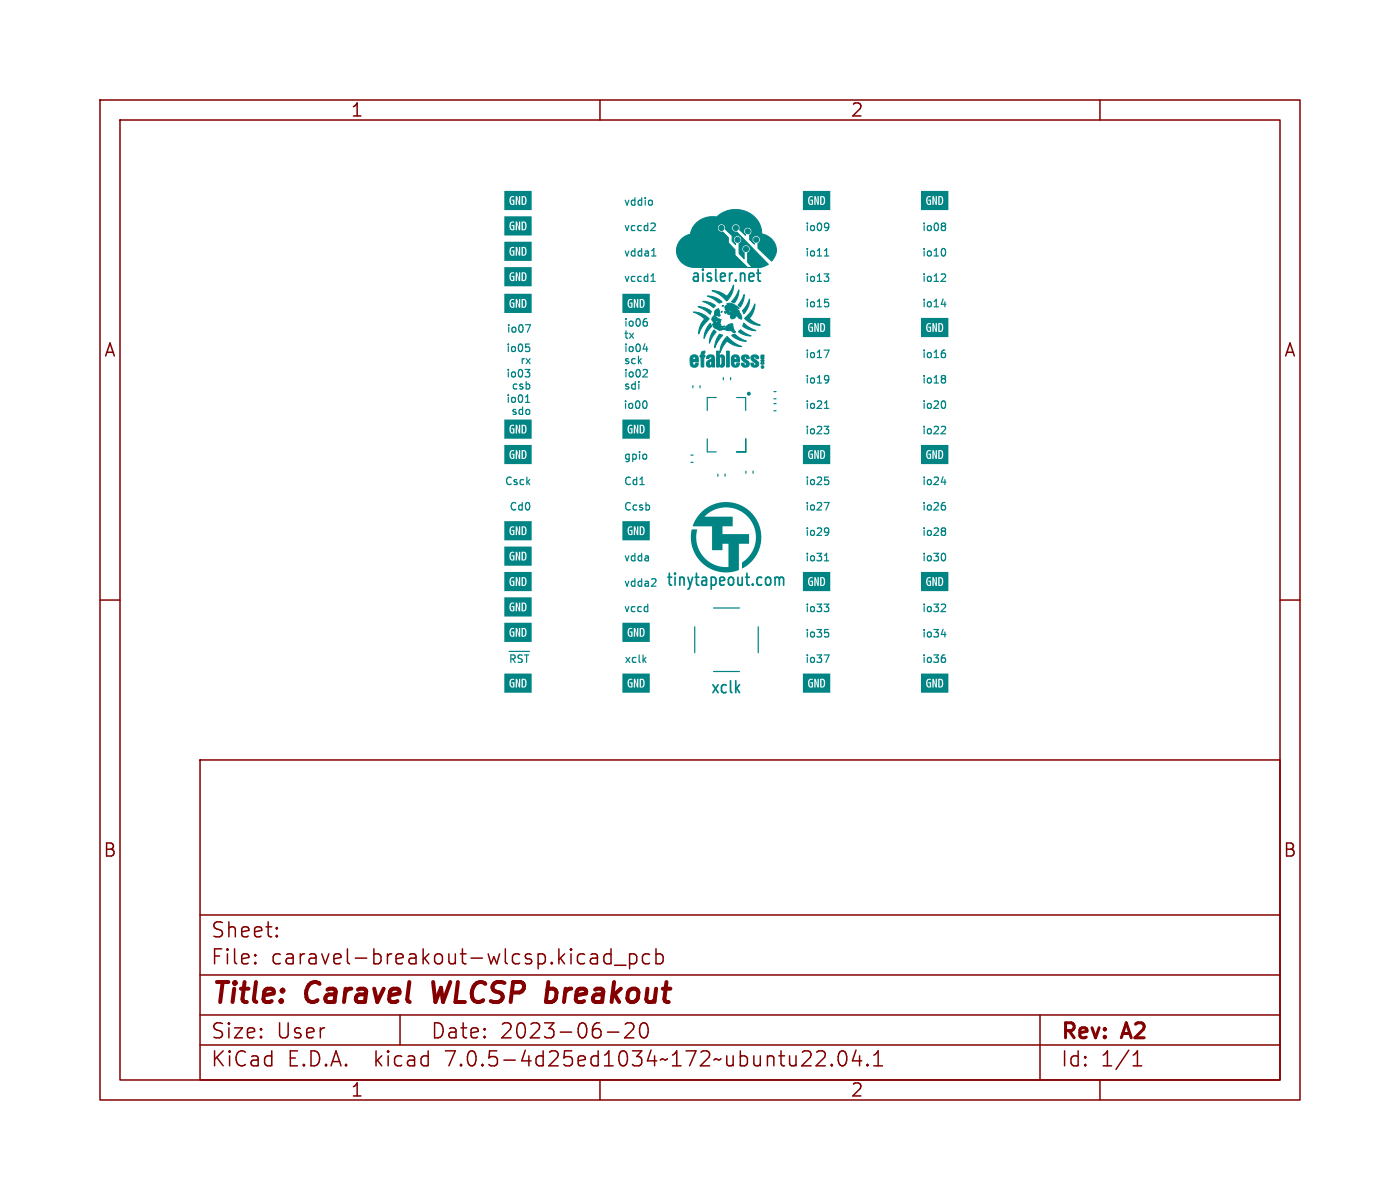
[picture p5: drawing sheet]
<svg xmlns="http://www.w3.org/2000/svg" width="140mm" height="120mm" viewBox="0 0 140 120" stroke-linecap="round" stroke-linejoin="round" font-family="sans-serif">
<g fill="none" stroke="#840000" stroke-width=".15">
<path d="M10 10h120v100h-120zM12 12h116v96h-116zM60 10v2M110 10v2M10 60h2M128 60h2M20 76h108v32h-108zM20 97.5h108M20 91.5h108M25.5 96.2l.1 .1-.1 .1M25.5 96.2v.1v.1M25.5 95.4v.2"/>
<path d="M25.5 96.2v.2M25.5 95.4l.1 .1-.1 .1M25.5 95.4v.1v.1M27.7 93.5v.1v.1M27.7 93.5l-.1 .1 .1 .1M27.7 92.7v.2M27.7 93.5v.2M27.7 92.7v.1v.1M27.7 92.7l-.1 .1 .1 .1M59.1 95.4h.1h.5v.2v.8M59.1 96.3l.1 .1 .5-.1M59.7 95.7l-.6 .2"/>
<path d="M61.1 95.4h-.4l-.3 .3v.4l.1 .2 .2 .1 .4-.1M61.1 94.9v1.5M61.5 96.5h1.1M63 95.4h.4l.3 .3v.4l-.2 .2-.1 .1-.4-.1M63 95.4v1.5M65 95.4h-.5l-.3 .3v.4l.2 .2 .1 .1 .5-.1M65.6 95.4h.4l.3 .3v.4l-.1 .2-.2 .1-.4-.1M65.6 94.9v1.5M20 104.5h108M20 101.5h108M40 101.5v3M60 108v2"/>
<path d="M60.7 103.2h1.2M62.5 102.4l.2-.1h.4a.41 .41 0 0 1 .2 .6l-.8 .9h.9M64.2 102.3a.36 .36 0 0 1 .5 .3 .88 .88 0 0 1-.2 1.2 .38 .38 0 0 1-.5-.3 1.17 1.17 0 0 1 .2-1.2zM80.2 106.6h.9M81 105.2l.1 .2-.1 .3M81.7 105.2l.2-.1h.3a.41 .41 0 0 1 .3 .6l-.9 .9h.9M83.2 106.4v.1v.1M83.2 106.4l-.1 .1 .1 .1M83.2 106.4v.2M84 105.1a.36 .36 0 0 1 .6 .3 .88 .88 0 0 1-.3 1.2 .38 .38 0 0 1-.4-.3 1.17 1.17 0 0 1 .1-1.2zM85.6 105l-.4 1.1h1M86 105.6v1"/>
<path d="M86.7 106.4l.1 .1-.1 .1M86.7 106.4v.1v.1M86.7 106.4v.2M87.4 106.6h.8M87.4 105.5l.4-.4v1.5M104 101.5v6.5M110 108v2M113.3 106.6h.9M113.3 105.5l.4-.4v1.5"/>
</g>
<g fill="none" stroke="#008484" stroke-width=".12">
<path d="M52.5 36.9h.5l-.3 .3M52.6 32.5h.5l-.4 .7M52.6 34.4h.3M52.7 39.6l.1-.1v.7M52.8 37.2l.2 .2v.1l-.2 .2M52.8 34.7l.2 .1v.2l-.2 .2M64.3 34.9h.5M64.5 31.9h.2M64.6 36.9l.1 .2v.2l-.4 .4h.4M64.6 32.1l.1 .2v.2l-.1 .1M64.7 34.7v.5M65.1 20l.1 .2v.2l-.1 .1"/>
<path d="M65.1 28.1h.4M65.2 25.6h.4M65.2 27.6l.1-.2v.7M65.2 22.3h.3v.2l-.4 .6h.4M65.3 25l.1-.2v.8M69.3 38.6v.2M70 38.6v.2M71.6 39.7h-.9v1.3M72.3 37.8v.2M73.1 37.8v.2M73.7 39.7h.9v1.3M77.4 39.9h.2"/>
<path d="M77.4 39.2h.2M82.4 35h.5l-.3 .8M82.4 27.4h.5l-.3 .3M82.4 25.6h.5M82.5 29.9h.3M82.6 25l.1-.2v.8M82.7 22.3l.2 .1-.1 .6M82.7 27.7l.2 .1v.2l-.2 .1M82.7 30.2l.2 .2v.1l-.2 .2M82.7 37.5l.2 .2-.1 .5M82.9 37.9l-.2 .1M82.9 22.6l-.2 .2"/>
<path d="M94.1 30.4h.5M94.3 35h.2M94.4 22.3l.2 .1-.2 .2 .1 .1 .1 .2-.2 .2M94.4 27.4l.2 .1-.1 .2-.4 .4h.5M94.4 35.3l.2 .1v.2l-.2 .2M94.4 37.5l.2 .2-.2 .2h.1l.1 .3-.2 .1M94.5 24.9l.1 .2-.1 .5M94.5 30.2v.5M52.5 40.2h.5M64 48.5h.4M64.6 40.1l.1 .3-.1 .4M64.6 45.5v.3"/>
<path d="M65.5 57.9l.1 .1v.2l-.5 .4h.5M69.1 46.2h.2M69.1 45.5h.2M70.7 43.9v1.3h.9M71.8 47.4v.2M72.5 47.4v.2M74.6 43.9v1.3h-.9M74.6 47.1v.2M75.3 47.1v.2M77.4 41.1h.2M77.4 40.4h.2M82.4 42.6h.5l-.3 .3"/>
<path d="M82.4 50.2h.5l-.3 .8M82.4 40.8h.5M82.4 56.1h.5M82.5 47.7h.3M82.6 40.2l.1-.1v.7M82.6 55.4l.1-.1v.8M82.7 42.9l.2 .2v.1l-.2 .2M82.7 48l.2 .1v.2l-.2 .2M82.7 52.8l.2 .1-.1 .6M82.9 53.1l-.2 .2M94.1 48.2h.5M94.3 50.2h.2"/>
<path d="M94.4 42.6l.2 .2-.1 .1-.4 .5h.5M94.4 50.5l.2 .2v.2l-.2 .1M94.4 52.8l.2 .1-.2 .2 .1 .1 .1 .2-.2 .1M94.5 40.1l.1 .3-.1 .4M94.5 55.4l.1 .2-.1 .4M94.5 48v.5M50.9 65.1h2M64.4 66l.2 .2M64.6 65.7l-.3 .3M82.4 65.5h.5l-.3 .7M82.4 60.4h.5l-.3 .3M82.5 62.9h.3"/>
<path d="M82.7 60.7l.2 .1v.2l-.2 .2M82.7 63.2l.2 .2v.2l-.2 .1M94.1 63.4h.5M94.3 65.5h.2M94.4 65.8l.2 .1v.2l-.2 .1M94.4 60.4l.2 .1-.1 .2-.4 .5h.5M94.5 63.2v.5"/>
</g>
<path d="M75.7 27.3h.4M75.8 26.9v1l.1 .2h.2M76.9 57.7l.2 .2v.4l-.2 .2M77.5 57.7v.8M77.5 57.8a.24 .24 0 0 1 .4 0v.1M77.9 57.9l.2-.2 .2 .1 .1 .7M77.9 57.9v.6" fill="none" stroke="#008484" stroke-width=".17"/>
<circle cx="74.9" cy="39.4" r=".1" fill="none" stroke="#008484" stroke-width=".2"/>
<g fill="#008484">
<path d="M94 57.8a.35 .35 0 0 1 .2 .3 .35 .35 0 0 1-.2 .4z"/>
<path d="M92.1 57.2h2.7v1.9h-2.7v-1h.5a.34 .34 0 0 0 .1 .4 .34 .34 0 0 0 .4 .1v-.5h-.3v.1h.2v.3a.35 .35 0 0 1-.2-.6l.3-.1-.1-.1h.2v.9h.2v-.6l.2 .6h.1a.46 .46 0 0 0 .6-.3 .46 .46 0 0 0-.3-.6h-.2v.9h-.1v-.9h-.1v.6l-.2-.6a.6 .6 0 0 0-.8 .2v.2h-.5z"/>
</g>
<g fill="#008484" stroke="#008484" stroke-width=".1">
<path d="M72.7 30.4h.1z"/>
<path d="M72.1 31.2l.1-.1v.1z"/>
<path d="M72.2 30.6h.2z"/>
<path d="M72.2 32.7l.3-.1-.1 .1-.2 .1z"/>
<path d="M71.4 33l.2 .2-.3 .5-.4 .6 .2-.8z"/>
<path d="M74.4 29.5v-.1a1.89 1.89 0 0 1-.4 1.3l-.2-.2 .3-.4z"/>
<path d="M69.8 30.7a1.82 1.82 0 0 1 1.3 .5l-.1 .2-.6-.4z"/>
<path d="M71 32.4h.1a.21 .21 0 0 1 0 .3l-.4 .6-.3 .5v-.1a2.15 2.15 0 0 1 .6-1.3z"/>
<path d="M73.9 33.1a.17 .17 0 0 1 .2-.1 .17 .17 0 0 1 .2 .1l.8 .5-.9-.2-.3-.2z"/>
<path d="M74.4 32.3l.4 .4 .8 .4-.5-.1-.5-.2a.27 .27 0 0 1-.3-.3z"/>
<path d="M72 33.4l.3 .1-.4 .5-.4 .8 .1-.7z"/>
<path d="M73.2 33.5l.3-.1 .6 .4 .5 .3a1.86 1.86 0 0 1-1.4-.6z"/>
<path d="M70.7 29.6a2.1 2.1 0 0 1 1.5 .6l-.3 .1-.5-.4z"/>
<path d="M70.3 30.1l.7 .1 .5 .4-.1 .2-.6-.4z"/>
<path d="M74.9 29.9v.6l-.2 .4a.45 .45 0 0 1-.3 .4l-.2-.2 .4-.5z"/>
<path d="M73.9 29a1.81 1.81 0 0 1-.5 1.3l-.2-.1 .4-.6z"/>
<path d="M71.2 29.1a2.12 2.12 0 0 1 1.5 .5l.4-.5 .3-.6a1.97 1.97 0 0 1-.7 1.6l-.1-.1a3.3 3.3 0 0 0-1.4-.9z"/>
<path d="M72.7 33.6a3.5 3.5 0 0 0 1.5 1.1 2.39 2.39 0 0 1-1.5-.6l-.4 .5-.3 .6v-.1a2.16 2.16 0 0 1 .7-1.5z"/>
<path d="M71.6 31l.3-.1 .1 .7h-.1a.34 .34 0 0 0-.5 .1z"/>
<path d="M75.5 30.4l-.1 .7-.5 .7 .5 .4 .6 .3a2.04 2.04 0 0 1-1.5-.7l.6-.6z"/>
<path d="M69.3 31.2l.6 .1 .7 .3a.24 .24 0 0 1 .3 .3 3.4 3.4 0 0 0-1 1.5l.2-.9 .4-.6-.5-.4z"/>
<path d="M72.6 30.6l.1-.1a.41 .41 0 0 1 .7-.1l.5 .4h-.3l.3 .2v.2a.66 .66 0 0 1 .2 .7l-.2-.1-.2-.3-.1 .1a.31 .31 0 0 1-.4 .3 .31 .31 0 0 1-.2-.4v-.1h-.2v-.1l-.2-.1-.1 .1v-.1l.3-.1 .2 .2v-.1l.3-.3-.3 .1v.1h-.2h-.1v-.1a.18 .18 0 0 1-.2-.2h.7v-.1h.3h-1h.9z"/>
<path d="M71.4 31.6l-.1 .3 .4-.2-.1 .2h-.1l.1 .1-.1 .3 .1-.1a.15 .15 0 0 0 .1-.1 .15 .15 0 0 0-.1-.1l.1-.2 .3 .1 .1 .1h-.1v.1h.1a.4 .4 0 0 0 .1 .6h-.1l-.1 .1 .1 .1 .1-.1a.19 .19 0 0 0 .2 .1 .19 .19 0 0 0 .2-.2l.1-.1a.4 .4 0 0 1 .6-.1v.2l.3 .5h-.1l-1.2-.3-.2 .1-.2-.1 .1 .1a.75 .75 0 0 1-.7-.5h.5l-.5-.1h.5h-.5a.23 .23 0 0 0 0-.3l-.1-.2z"/>
</g>
<g fill="#008484">
<path d="M64.1 52.7a.35 .35 0 0 1 .2 .4 .35 .35 0 0 1-.2 .3z"/>
<path d="M62.2 52.1h2.8v1.9h-2.8v-.9h.6a.34 .34 0 0 0 .1 .3 .34 .34 0 0 0 .4 .1v-.5h-.3v.1h.1v.3a.35 .35 0 0 1-.2-.6h.3v-.2h.2v.9h.1v-.6l.2 .6h.1a.46 .46 0 0 0 .7-.3 .46 .46 0 0 0-.3-.6h-.2v.9h-.2v-.9h-.1v.7l-.2-.7a.6 .6 0 0 0-.7 .3v.2h-.6z"/>
<path d="M94 45.1a.35 .35 0 0 1 .2 .3 .35 .35 0 0 1-.2 .4z"/>
<path d="M92.1 44.5h2.7v1.9h-2.7v-1h.5a.34 .34 0 0 0 .1 .4 .34 .34 0 0 0 .4 .1v-.5h-.3v.1h.2v.3a.35 .35 0 0 1-.2-.6l.3-.1-.1-.1h.2v.9h.2v-.6l.2 .6h.1a.46 .46 0 0 0 .6-.3 .46 .46 0 0 0-.3-.6h-.2v.9h-.1v-.9h-.1v.6l-.2-.6a.6 .6 0 0 0-.8 .2v.2h-.5z"/>
<path d="M82.1 57.8a.35 .35 0 0 1 .3 .3 .35 .35 0 0 1-.3 .4z"/>
<path d="M80.3 57.2h2.7v1.9h-2.7v-1h.5a.34 .34 0 0 0 .1 .4 .34 .34 0 0 0 .4 .1v-.5h-.3v.1h.2v.3a.35 .35 0 0 1-.2-.6l.3-.1-.1-.1h.2v.9h.2v-.6l.1 .6h.2a.46 .46 0 0 0 .6-.3 .46 .46 0 0 0-.3-.6h-.2v.9h-.1v-.9h-.1v.6l-.2-.6a.6 .6 0 0 0-.8 .2v.2h-.5z"/>
<path d="M82.1 45.1a.35 .35 0 0 1 .3 .3 .35 .35 0 0 1-.3 .4z"/>
<path d="M80.3 44.5h2.7v1.9h-2.7v-1h.5a.34 .34 0 0 0 .1 .4 .34 .34 0 0 0 .4 .1v-.5h-.3v.1h.2v.3a.35 .35 0 0 1-.2-.6l.3-.1-.1-.1h.2v.9h.2v-.6l.1 .6h.2a.46 .46 0 0 0 .6-.3 .46 .46 0 0 0-.3-.6h-.2v.9h-.1v-.9h-.1v.6l-.2-.6a.6 .6 0 0 0-.8 .2v.2h-.5z"/>
<path d="M52.3 68a.35 .35 0 0 1 .2 .3 .35 .35 0 0 1-.2 .3z"/>
<path d="M50.4 67.3h2.8v2h-2.8v-1h.5a.34 .34 0 0 0 .2 .4 .34 .34 0 0 0 .3 0v-.5h-.2v.1h.1v.3a.35 .35 0 0 1-.2-.6h.3v-.1h.2v.8h.1v-.6l.2 .6h.1a.46 .46 0 0 0 .7-.2 .46 .46 0 0 0-.4-.6h-.1v.8h-.2v-.8h-.1v.6l-.2-.6a.6 .6 0 0 0-.7 .2l-.1 .2h-.5z"/>
<path d="M64.1 42.6a.35 .35 0 0 1 .2 .3 .35 .35 0 0 1-.2 .3z"/>
<path d="M62.2 41.9h2.8v2h-2.8v-1h.6a.34 .34 0 0 0 .1 .4 .34 .34 0 0 0 .4 0v-.5h-.3v.1h.1v.3a.35 .35 0 0 1-.2-.6h.3v-.1h.2v.8h.1v-.6l.2 .6h.1a.46 .46 0 0 0 .7-.2 .46 .46 0 0 0-.3-.6h-.2v.8h-.2v-.8h-.1v.6l-.2-.6a.6 .6 0 0 0-.7 .2v.2h-.6z"/>
<path d="M52.3 19.7a.35 .35 0 0 1 .2 .3 .35 .35 0 0 1-.2 .4z"/>
<path d="M50.4 19.1h2.8v1.9h-2.8v-1h.5a.34 .34 0 0 0 .2 .4 .34 .34 0 0 0 .3 .1v-.5h-.2v.1h.1v.3a.35 .35 0 0 1-.2-.6l.3-.1v-.1h.2v.9h.1v-.6l.2 .6h.1a.46 .46 0 0 0 .7-.3 .46 .46 0 0 0-.4-.6h-.1v.9h-.2v-.9h-.1v.6l-.2-.6a.6 .6 0 0 0-.7 .2l-.1 .2h-.5z"/>
<path d="M52.3 42.6a.35 .35 0 0 1 .2 .3 .35 .35 0 0 1-.2 .3z"/>
<path d="M50.4 41.9h2.8v2h-2.8v-1h.5a.34 .34 0 0 0 .2 .4 .34 .34 0 0 0 .3 0v-.5h-.2v.1h.1v.3a.35 .35 0 0 1-.2-.6h.3v-.1h.2v.8h.1v-.6l.2 .6h.1a.46 .46 0 0 0 .7-.2 .46 .46 0 0 0-.4-.6h-.1v.8h-.2v-.8h-.1v.6l-.2-.6a.6 .6 0 0 0-.7 .2l-.1 .2h-.5z"/>
<path d="M64.1 62.9a.35 .35 0 0 1 .2 .3 .35 .35 0 0 1-.2 .4z"/>
<path d="M62.2 62.3h2.8v1.9h-2.8v-1h.6a.34 .34 0 0 0 .1 .4 .34 .34 0 0 0 .4 0v-.5h-.3v.1h.1v.4a.35 .35 0 0 1-.2-.6l.3-.1v-.1h.2v.9h.1v-.7l.2 .7h.1a.46 .46 0 0 0 .7-.3 .46 .46 0 0 0-.3-.6h-.2v.9h-.2v-.9h-.1v.6l-.2-.6a.6 .6 0 0 0-.7 .2v.2h-.6z"/>
<path d="M52.3 52.7a.35 .35 0 0 1 .2 .4 .35 .35 0 0 1-.2 .3z"/>
<path d="M50.4 52.1h2.8v1.9h-2.8v-.9h.5a.34 .34 0 0 0 .2 .3 .34 .34 0 0 0 .3 .1v-.5h-.2v.1h.1v.3a.35 .35 0 0 1-.2-.6h.3v-.2h.2v.9h.1v-.6l.2 .6h.1a.46 .46 0 0 0 .7-.3 .46 .46 0 0 0-.4-.6h-.1v.9h-.2v-.9h-.1v.7l-.2-.7a.6 .6 0 0 0-.7 .3l-.1 .2h-.5z"/>
<path d="M52.3 30a.35 .35 0 0 1 .2 .3 .35 .35 0 0 1-.2 .4z"/>
<path d="M50.4 29.4h2.8v1.9h-2.8v-1h.5a.34 .34 0 0 0 .2 .4 .34 .34 0 0 0 .3 0v-.4h-.2v.1h.1v.3a.35 .35 0 0 1-.2-.6l.3-.1v-.1h.2v.9h.1v-.7l.2 .7h.1a.46 .46 0 0 0 .7-.3 .46 .46 0 0 0-.4-.6h-.1v.9h-.2v-.9h-.1v.6l-.2-.6a.6 .6 0 0 0-.7 .2l-.1 .2h-.5z"/>
<path d="M52.3 45.1a.35 .35 0 0 1 .2 .3 .35 .35 0 0 1-.2 .4z"/>
<path d="M50.4 44.5h2.8v1.9h-2.8v-1h.5a.34 .34 0 0 0 .2 .4 .34 .34 0 0 0 .3 .1v-.5h-.2v.1h.1v.3a.35 .35 0 0 1-.2-.6l.3-.1v-.1h.2v.9h.1v-.6l.2 .6h.1a.46 .46 0 0 0 .7-.3 .46 .46 0 0 0-.4-.6h-.1v.9h-.2v-.9h-.1v.6l-.2-.6a.6 .6 0 0 0-.7 .2l-.1 .2h-.5z"/>
<path d="M94 68a.35 .35 0 0 1 .2 .3 .35 .35 0 0 1-.2 .3z"/>
<path d="M92.1 67.3h2.7v2h-2.7v-1h.5a.34 .34 0 0 0 .1 .4 .34 .34 0 0 0 .4 0v-.5h-.3v.1h.2v.3a.35 .35 0 0 1-.2-.6h.3l-.1-.1h.2v.8h.2v-.6l.2 .6h.1a.46 .46 0 0 0 .6-.2 .46 .46 0 0 0-.3-.6h-.2v.8h-.1v-.8h-.1v.6l-.2-.6a.6 .6 0 0 0-.8 .2v.2h-.5z"/>
<path d="M82.1 19.7a.35 .35 0 0 1 .3 .3 .35 .35 0 0 1-.3 .4z"/>
<path d="M80.3 19.1h2.7v1.9h-2.7v-1h.5a.34 .34 0 0 0 .1 .4 .34 .34 0 0 0 .4 .1v-.5h-.3v.1h.2v.3a.35 .35 0 0 1-.2-.6l.3-.1-.1-.1h.2v.9h.2v-.6l.1 .6h.2a.46 .46 0 0 0 .6-.3 .46 .46 0 0 0-.3-.6h-.2v.9h-.1v-.9h-.1v.6l-.2-.6a.6 .6 0 0 0-.8 .2v.2h-.5z"/>
<path d="M64.1 68a.35 .35 0 0 1 .2 .3 .35 .35 0 0 1-.2 .3z"/>
<path d="M62.2 67.3h2.8v2h-2.8v-1h.6a.34 .34 0 0 0 .1 .4 .34 .34 0 0 0 .4 0v-.5h-.3v.1h.1v.3a.35 .35 0 0 1-.2-.6h.3v-.1h.2v.8h.1v-.6l.2 .6h.1a.46 .46 0 0 0 .7-.2 .46 .46 0 0 0-.3-.6h-.2v.8h-.2v-.8h-.1v.6l-.2-.6a.6 .6 0 0 0-.7 .2v.2h-.6z"/>
</g>
<g fill="#008484" stroke="#008484" stroke-width=".1">
<path d="M72.7 35.1h.2v1.6h-.2z"/>
<path d="M76.1 36a.15 .15 0 0 1 .2-.1 .15 .15 0 0 1 .1 .2 .14 .14 0 0 1-.2 .1 .14 .14 0 0 1-.1-.2z"/>
<path d="M76.1 36.3l.1-.1-.1 .1 .2 .1 .1-.1a.11 .11 0 0 1 0 .1 .11 .11 0 0 1-.2 0h-.1z"/>
<path d="M70.2 35.2l.3-.1v.2l-.1 .1 .1 .3h-.1v1h-.3v-1h-.1v-.1z"/>
<path d="M69.1 35.6a.42 .42 0 0 1 .5-.1 .42 .42 0 0 1 .2 .5v.2h-.5v.2a.15 .15 0 0 0 .2 .1 .15 .15 0 0 0 .1-.2h.2a.41 .41 0 0 1-.4 .4 .41 .41 0 0 1-.4-.5v-.3h.3v.1h.3v-.1a.15 .15 0 0 0-.2-.2 .15 .15 0 0 0-.1 .2h-.3z"/>
<path d="M76.1 35.5h.3l-.3 .1 .3 .1-.3 .1h.3h-.3z"/>
<path d="M73.2 35.6a.42 .42 0 0 1 .5-.1 .42 .42 0 0 1 .2 .5l.1 .2h-.6v.1a.16 .16 0 0 0 .2 .2 .16 .16 0 0 0 .1-.2h.2a.43 .43 0 0 1-.5 .4 .43 .43 0 0 1-.3-.6v-.2l.6 .1-.1-.3a.15 .15 0 0 0-.2 0 .15 .15 0 0 0 0 .2h-.3z"/>
<path d="M74.2 35.6a.38 .38 0 0 1 .5-.1 .38 .38 0 0 1 .2 .4h-.2a.13 .13 0 0 0-.1-.2 .13 .13 0 0 0-.2 .1l.1 .1a.39 .39 0 0 1 .4 .5 .39 .39 0 0 1-.4 .3l-.3-.1-.1-.2v-.1h.3a.14 .14 0 0 0 .1 .2 .14 .14 0 0 0 .2-.1l-.2-.2a.46 .46 0 0 1-.3-.6z"/>
<path d="M75.2 35.6a.42 .42 0 0 1 .4-.1 .42 .42 0 0 1 .3 .4l-.3-.1a.13 .13 0 0 0-.1-.1 .13 .13 0 0 0-.1 .1l.1 .1a.46 .46 0 0 1 .3 .7l-.2 .1a.38 .38 0 0 1-.5-.4h.2a.15 .15 0 0 0 .1 .2 .15 .15 0 0 0 .2 0v-.2l-.5-.4z"/>
<path d="M71.7 35.1h.2v.5a.31 .31 0 0 1 .5-.1 .31 .31 0 0 1 .1 .5v.2a.32 .32 0 0 1-.1 .5 .32 .32 0 0 1-.5-.1v.1h-.2v-.7h.2v.4a.14 .14 0 0 0 .2 .1 .14 .14 0 0 0 .1-.2v-.1a.4 .4 0 0 0-.1-.5h-.1l-.1 .3h-.2z"/>
<path d="M70.8 35.5a.43 .43 0 0 1 .5 0 .43 .43 0 0 1 .1 .5l.1 .7h-.3v-.1a.3 .3 0 0 1-.4 .1 .3 .3 0 0 1-.2-.3h.3a.15 .15 0 0 0 .2 .1 .15 .15 0 0 0 .1-.2v-.2l-.3 .1v.2h-.3a.8 .8 0 0 1 .6-.6 .14 .14 0 0 0-.2-.1 .14 .14 0 0 0-.1 .2h-.2z"/>
<circle cx="76.3" cy="36.7" r=".14"/>
</g>
<g fill="#008484">
<path d="M52.3 62.9a.35 .35 0 0 1 .2 .3 .35 .35 0 0 1-.2 .4z"/>
<path d="M50.4 62.3h2.8v1.9h-2.8v-1h.5a.34 .34 0 0 0 .2 .4 .34 .34 0 0 0 .3 0v-.5h-.2v.1h.1v.4a.35 .35 0 0 1-.2-.6l.3-.1v-.1h.2v.9h.1v-.7l.2 .7h.1a.46 .46 0 0 0 .7-.3 .46 .46 0 0 0-.4-.6h-.1v.9h-.2v-.9h-.1v.6l-.2-.6a.6 .6 0 0 0-.7 .2l-.1 .2h-.5z"/>
</g>
<g fill="#008484" stroke="#008484" stroke-width=".1">
<path d="M69.6 22.3l.6-.4 .7-.2a1.44 1.44 0 0 0 1.4-.5 2.64 2.64 0 0 1 3.9 2.2l.3 .1a1.53 1.53 0 0 1 .6 2.6l-1.3-1.3v-.5l.2-.2-.1-.4-.3-.1-.3 .1-.1 .4 .2 .3-.4-.4v-.5l.2-.3-.1-.4-.4-.1-.3 .2v.3l.2 .3-.6-.5v-.3l-.1-.2-.4-.1-.3 .2 .1 .4 .1 .2h.3l3.1 3.2-.8 .4-6.5-.1a1.68 1.68 0 0 1-1.8-1.4 1.68 1.68 0 0 1 1.3-1.9l.3-.6h2.4l.2 .3 .4 .1 .5 .6v.5l.7 .7v.5l1.3 1.2h.4l-.4-.5v-.9l.2-.3-.1-.4-.2-.1h-.2l-.3 .2v.4l.2 .2v.6l-.5-.5v-1l.2-.2 .1-.2-.2-.4h-.3l-.3 .2v.3l.2 .4-.4-.4v-.5l-.6-.7-.1-.3-.1-.2h-.5l-.2 .4h-2.4z"/>
<circle cx="72.1" cy="22.8" r=".25"/>
<circle cx="74.6" cy="24.9" r=".26"/>
<circle cx="73.6" cy="22.8" r=".25"/>
<circle cx="75.6" cy="24" r=".26"/>
<circle cx="73.8" cy="24" r=".25"/>
<circle cx="74.8" cy="23.1" r=".25"/>
</g>
<path d="M69.5 62.7v2.6M71.4 60.8h2.6M71.4 67.1h2.6M75.8 62.7v2.6" fill="none" stroke="#008484" stroke-width=".12"/>
<g fill="#008484">
<path d="M52.3 57.8a.35 .35 0 0 1 .2 .3 .35 .35 0 0 1-.2 .4z"/>
<path d="M50.4 57.2h2.8v1.9h-2.8v-1h.5a.34 .34 0 0 0 .2 .4 .34 .34 0 0 0 .3 .1v-.5h-.2v.1h.1v.3a.35 .35 0 0 1-.2-.6l.3-.1v-.1h.2v.9h.1v-.6l.2 .6h.1a.46 .46 0 0 0 .7-.3 .46 .46 0 0 0-.4-.6h-.1v.9h-.2v-.9h-.1v.6l-.2-.6a.6 .6 0 0 0-.7 .2l-.1 .2h-.5z"/>
<path d="M94 32.4a.35 .35 0 0 1 .2 .3 .35 .35 0 0 1-.2 .4z"/>
<path d="M92.1 31.8h2.7v1.9h-2.7v-1h.5a.34 .34 0 0 0 .1 .4 .34 .34 0 0 0 .4 .1v-.5h-.3v.1h.2v.3a.35 .35 0 0 1-.2-.6l.3-.1-.1-.1h.2v.9h.2v-.6l.2 .6h.1a.46 .46 0 0 0 .6-.3 .46 .46 0 0 0-.3-.6h-.2v.9h-.1v-.9h-.1v.6l-.2-.6a.6 .6 0 0 0-.8 .2v.2h-.5z"/>
<path d="M52.3 24.8a.35 .35 0 0 1 .2 .3 .35 .35 0 0 1-.2 .4z"/>
<path d="M50.4 24.2h2.8v1.9h-2.8v-1h.5a.34 .34 0 0 0 .2 .4 .34 .34 0 0 0 .3 0v-.5h-.2v.1h.1v.4a.35 .35 0 0 1-.2-.6l.3-.1v-.1h.2v.9h.1v-.7l.2 .7h.1a.46 .46 0 0 0 .7-.3 .46 .46 0 0 0-.4-.6h-.1v.9h-.2v-.9h-.1v.6l-.2-.6a.6 .6 0 0 0-.7 .2l-.1 .2h-.5z"/>
<path d="M70.2 51.2a3.5 3.5 0 0 1 5.3 .5 3.5 3.5 0 0 1-1.3 5.2v-.7a2.98 2.98 0 0 0 .7-4.4 2.98 2.98 0 0 0-4.5-.1h2.9v.9h-1v.8h2.6v1h-1v2.6l-.9 .2a3.5 3.5 0 0 1-3.8-4.3h.5a2.98 2.98 0 0 0 3.2 3.8v-2.3h-.6v.6h-1.1v-2.4h-1.9l.3-.8z"/>
<path d="M52.3 27.3a.35 .35 0 0 1 .2 .4 .35 .35 0 0 1-.2 .3z"/>
<path d="M50.4 26.7h2.8v1.9h-2.8v-.9h.5a.34 .34 0 0 0 .2 .3 .34 .34 0 0 0 .3 .1v-.5h-.2v.1h.1v.3a.35 .35 0 0 1-.2-.6h.3v-.2h.2v.9h.1v-.6l.2 .6h.1a.46 .46 0 0 0 .7-.3 .46 .46 0 0 0-.4-.6h-.1v.9h-.2v-.9h-.1v.7l-.2-.7a.6 .6 0 0 0-.7 .3l-.1 .2h-.5z"/>
<path d="M82.1 32.4a.35 .35 0 0 1 .3 .3 .35 .35 0 0 1-.3 .4z"/>
<path d="M80.3 31.8h2.7v1.9h-2.7v-1h.5a.34 .34 0 0 0 .1 .4 .34 .34 0 0 0 .4 .1v-.5h-.3v.1h.2v.3a.35 .35 0 0 1-.2-.6l.3-.1-.1-.1h.2v.9h.2v-.6l.1 .6h.2a.46 .46 0 0 0 .6-.3 .46 .46 0 0 0-.3-.6h-.2v.9h-.1v-.9h-.1v.6l-.2-.6a.6 .6 0 0 0-.8 .2v.2h-.5z"/>
<path d="M52.3 55.3a.35 .35 0 0 1 .2 .3 .35 .35 0 0 1-.2 .3z"/>
<path d="M50.4 54.6h2.8v2h-2.8v-1h.5a.34 .34 0 0 0 .2 .4 .34 .34 0 0 0 .3 0v-.5h-.2v.1h.1v.3a.35 .35 0 0 1-.2-.6h.3v-.1h.2v.8h.1v-.6l.2 .6h.1a.46 .46 0 0 0 .7-.2 .46 .46 0 0 0-.4-.6h-.1v.8h-.2v-.8h-.1v.6l-.2-.6a.6 .6 0 0 0-.7 .2l-.1 .2h-.5z"/>
<path d="M64.1 30a.35 .35 0 0 1 .2 .3 .35 .35 0 0 1-.2 .4z"/>
<path d="M62.2 29.4h2.8v1.9h-2.8v-1h.6a.34 .34 0 0 0 .1 .4 .34 .34 0 0 0 .4 0v-.4h-.3v.1h.1v.3a.35 .35 0 0 1-.2-.6l.3-.1v-.1h.2v.9h.1v-.7l.2 .7h.1a.46 .46 0 0 0 .7-.3 .46 .46 0 0 0-.3-.6h-.2v.9h-.2v-.9h-.1v.6l-.2-.6a.6 .6 0 0 0-.7 .2v.2h-.6z"/>
<path d="M82.1 68a.35 .35 0 0 1 .3 .3 .35 .35 0 0 1-.3 .3z"/>
<path d="M80.3 67.3h2.7v2h-2.7v-1h.5a.34 .34 0 0 0 .1 .4 .34 .34 0 0 0 .4 0v-.5h-.3v.1h.2v.3a.35 .35 0 0 1-.2-.6h.3l-.1-.1h.2v.8h.2v-.6l.1 .6h.2a.46 .46 0 0 0 .6-.2 .46 .46 0 0 0-.3-.6h-.2v.8h-.1v-.8h-.1v.6l-.2-.6a.6 .6 0 0 0-.8 .2v.2h-.5z"/>
<path d="M52.3 22.3a.35 .35 0 0 1 .2 .3 .35 .35 0 0 1-.2 .3z"/>
<path d="M50.4 21.6h2.8v1.9h-2.8v-.9h.5a.34 .34 0 0 0 .2 .4 .34 .34 0 0 0 .3 0v-.5h-.2v.1h.1v.3a.35 .35 0 0 1-.2-.6h.3v-.1h.2v.8h.1v-.6l.2 .6h.1a.46 .46 0 0 0 .7-.3 .46 .46 0 0 0-.4-.6l-.1 .1v.8h-.2v-.8h-.1v.6l-.2-.6a.6 .6 0 0 0-.7 .2l-.1 .2h-.5z"/>
<path d="M52.3 60.4a.35 .35 0 0 1 .2 .3 .35 .35 0 0 1-.2 .3z"/>
<path d="M50.4 59.7h2.8v1.9h-2.8v-.9h.5a.34 .34 0 0 0 .2 .4 .34 .34 0 0 0 .3 0v-.5h-.2v.1h.1v.3a.35 .35 0 0 1-.2-.6h.3v-.1h.2v.8h.1v-.6l.2 .6h.1a.46 .46 0 0 0 .7-.3 .46 .46 0 0 0-.4-.6l-.1 .1v.8h-.2v-.8h-.1v.6l-.2-.6a.6 .6 0 0 0-.7 .2l-.1 .2h-.5z"/>
<path d="M94 19.7a.35 .35 0 0 1 .2 .3 .35 .35 0 0 1-.2 .4z"/>
<path d="M92.1 19.1h2.7v1.9h-2.7v-1h.5a.34 .34 0 0 0 .1 .4 .34 .34 0 0 0 .4 .1v-.5h-.3v.1h.2v.3a.35 .35 0 0 1-.2-.6l.3-.1-.1-.1h.2v.9h.2v-.6l.2 .6h.1a.46 .46 0 0 0 .6-.3 .46 .46 0 0 0-.3-.6h-.2v.9h-.1v-.9h-.1v.6l-.2-.6a.6 .6 0 0 0-.8 .2v.2h-.5z"/>
</g>
<g font-size="2.8" fill="#840000">
<text x="21" y="100.8">Title:</text>
<text x="30.5" y="100.8">Caravel</text>
<text x="43.7" y="100.8">WLCSP breakout</text>
</g>
<g font-size="2.1" fill="#840000">
<text x="21" y="93.9">Sheet:</text>
<text x="21" y="96.6">File:</text>
<text x="27" y="96.6">caravel-breakout-wlcsp.kicad_pcb</text>
<text x="21" y="106.8">KiCad</text>
<text x="21" y="104">Size:</text>
<text x="27.6" y="104">User</text>
<text x="28.7" y="106.8">E.D.A.</text>
<text x="37.4" y="106.8">kicad</text>
<text x="43" y="104">Date:</text>
<text x="44.5" y="106.8">7.0.5-4d25ed1034~172~ubuntu22.04.1</text>
<text x="49.9" y="104">2023-06-20</text>
<text x="106" y="104.2">Rev:</text>
<text x="106" y="106.8">Id:</text>
<text x="110" y="106.8">1/1</text>
<text x="112.2" y="104.2">A2</text>
</g>
<g font-size="1.8" fill="#840000">
<text x="35" y="11.8">1</text>
<text x="85" y="11.8">2</text>
<text x="10.4" y="35.8">A</text>
<text x="128.4" y="35.8">A</text>
<text x="10.3" y="85.8">B</text>
<text x="128.3" y="85.8">B</text>
<text x="35" y="109.8">1</text>
<text x="85" y="109.8">2</text>
</g>
<g font-size="1.7" fill="#008484">
<text x="69" y="28.3">aisler.net</text>
<text x="66.6" y="58.8">tinytapeout.com</text>
<text x="71" y="69.5">xclk</text>
</g>
<g font-size="1" fill="#008484">
<text x="62.3" y="20.7">vddio</text>
<text x="62.3" y="23.2">vccd2</text>
<text x="80.5" y="23.2">io09</text>
<text x="92.2" y="23.2">io08</text>
<text x="62.3" y="25.8">vdda1</text>
<text x="62.3" y="28.3">vccd1</text>
<text x="80.5" y="28.3">io13</text>
<text x="80.5" y="25.8">io11</text>
<text x="92.2" y="25.8">io10</text>
<text x="92.2" y="28.3">io12</text>
<text x="50.6" y="35.3">io05</text>
<text x="50.6" y="33.4">io07</text>
<text x="62.3" y="35.3">io04</text>
<text x="62.3" y="32.8">io06</text>
<text x="62.3" y="34">tx</text>
<text x="80.5" y="35.9">io17</text>
<text x="80.5" y="30.9">io15</text>
<text x="92.2" y="30.9">io14</text>
<text x="92.2" y="35.9">io16</text>
<text x="50.6" y="40.4">io01</text>
<text x="50.6" y="37.9">io03</text>
<text x="51.1" y="41.6">sdo</text>
<text x="51.1" y="39.1">csb</text>
<text x="52" y="36.5">rx</text>
<text x="62.3" y="41">io00</text>
<text x="62.3" y="36.5">sck</text>
<text x="62.3" y="37.9">io02</text>
<text x="62.3" y="39.1">sdi</text>
<text x="80.5" y="41">io21</text>
<text x="80.5" y="38.5">io19</text>
<text x="92.2" y="38.5">io18</text>
<text x="92.2" y="41">io20</text>
<text x="62.3" y="46.1">gpio</text>
<text x="80.5" y="43.6">io23</text>
<text x="92.2" y="43.6">io22</text>
<text x="50.4" y="48.6">Csck</text>
<text x="50.9" y="51.2">Cd0</text>
<text x="62.3" y="48.6">Cd1</text>
<text x="62.3" y="51.2">Ccsb</text>
<text x="80.5" y="53.7">io29</text>
<text x="80.5" y="48.6">io25</text>
<text x="80.5" y="51.2">io27</text>
<text x="92.2" y="51.2">io26</text>
<text x="92.2" y="48.6">io24</text>
<text x="92.2" y="53.7">io28</text>
<text x="62.3" y="58.8">vdda2</text>
<text x="62.3" y="56.3">vdda</text>
<text x="80.5" y="56.3">io31</text>
<text x="92.2" y="56.3">io30</text>
<text x="62.3" y="61.3">vccd</text>
<text x="80.5" y="63.9">io35</text>
<text x="80.5" y="61.3">io33</text>
<text x="92.2" y="63.9">io34</text>
<text x="92.2" y="61.3">io32</text>
<text x="50.8" y="66.4">RST</text>
<text x="62.4" y="66.4">xclk</text>
<text x="80.5" y="66.4">io37</text>
<text x="92.2" y="66.4">io36</text>
</g>
</svg>
